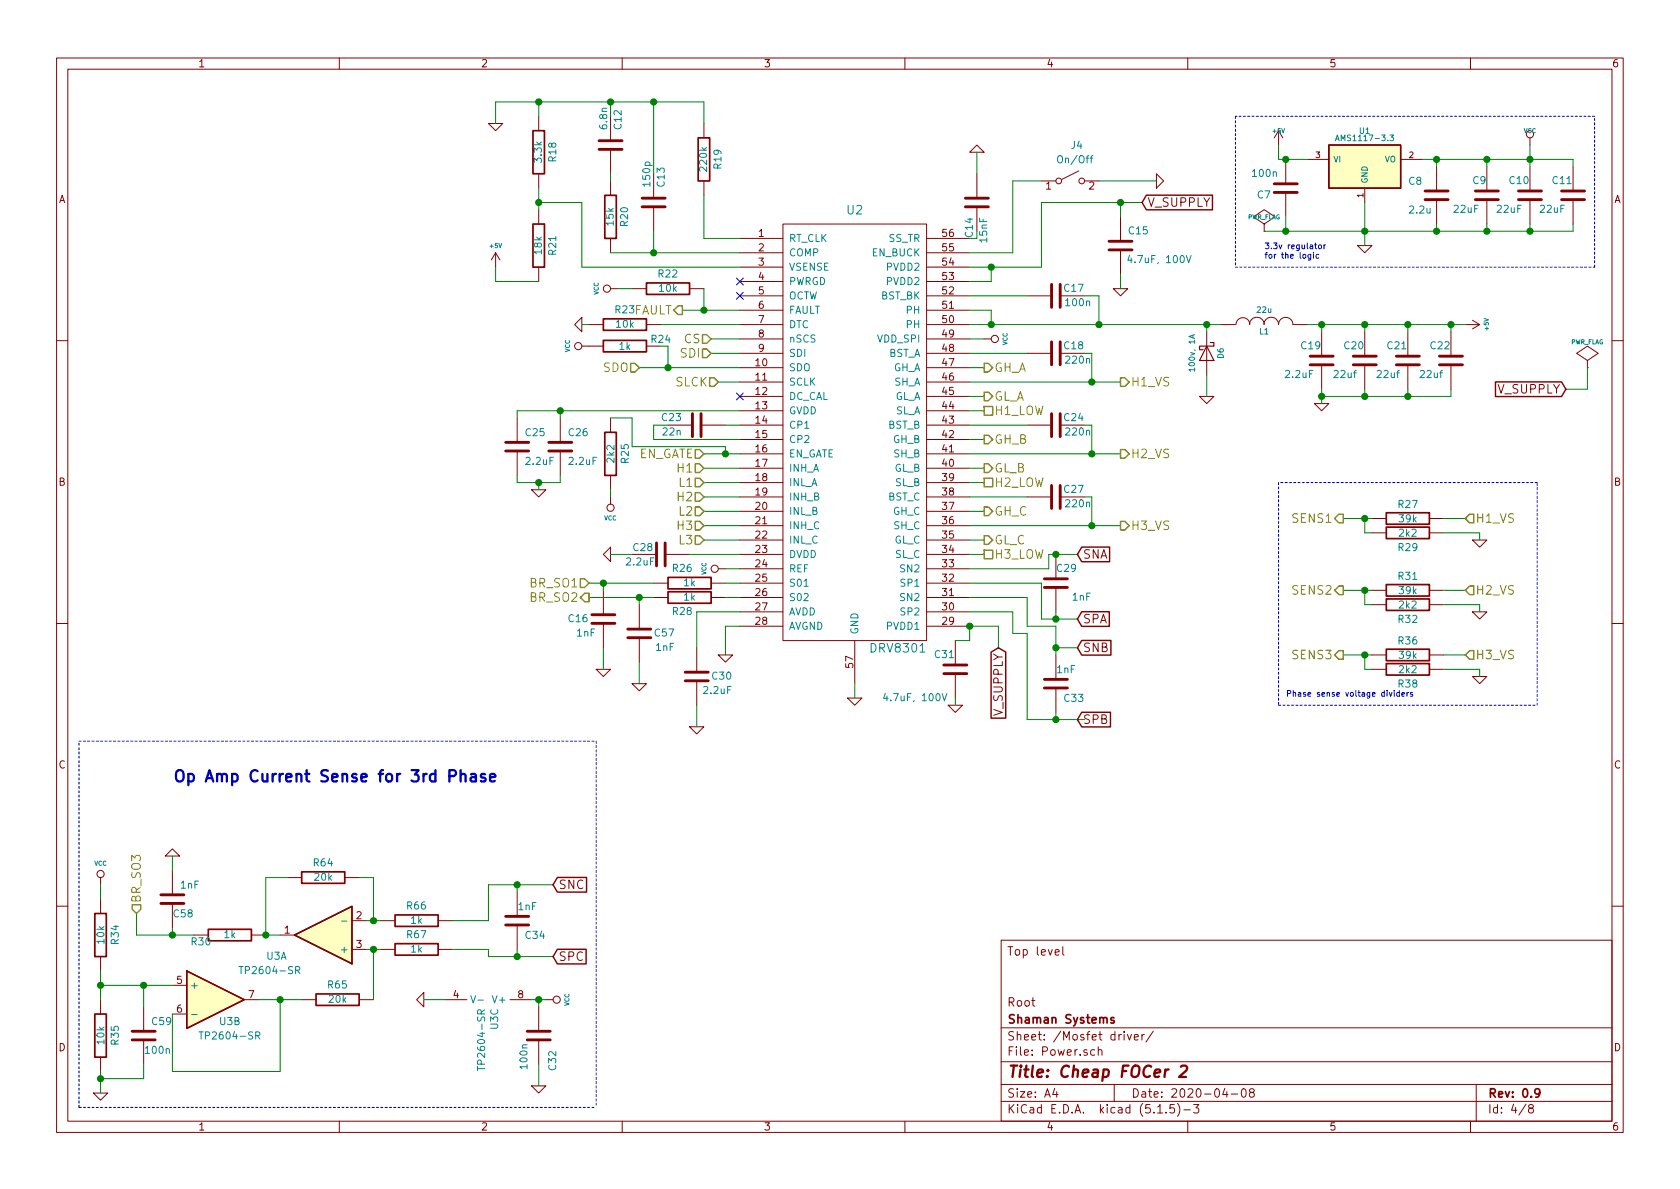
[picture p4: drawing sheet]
<svg xmlns="http://www.w3.org/2000/svg" width="297mm" height="210mm" viewBox="0 0 297 210" stroke-linecap="round" stroke-linejoin="round" font-family="sans-serif">
<g fill="none" stroke="#840000" stroke-width=".18">
<path d="M10 10.3h277v189.9h-277zM12 12.2h273v186.1h-273zM60 10.3v1.9M110 10.3v1.9M160 10.3v1.9M210 10.3v1.9M260 10.3v1.9M86.4 21.8h2.5l-1.3 1.3zM95.2 20.6v2.5M95.2 30.7v2.6M95.2 37.1v2.5M107.9 20.6v4.3"/>
<path d="M107.9 26.4v4.3M107.9 32v2.5M115.6 30.7v4.3M115.6 36.6v4.3M124.5 21.8v2.6M124.5 32v2.5M138.4 39.6h25.4v73.7h-25.4zM171.4 26.9l1.3-1.3 1.3 1.3zM172.7 30.7v4.3M172.7 36.6v4.3M184.1 32h2.6M190.8 30.2l-3.1 1.5"/>
<path d="M191.8 32h2.5M198.1 38.3v4.4M204.5 30.7l1.2 1.3-1.2 1.3zM223.5 39.6l1.9-1.3-1.9-1.2-1.9 1.2 1.9 1.3v1.3M226.1 23.1l-.8 1.3M226.1 23.1v2.5M226.1 23.1l.7 1.3M227.3 28.2v4.3M227.3 34v4.3M231.1 28.2h3.8M241.3 33.3v2.5M247.6 28.2h3.9"/>
<path d="M254 29.5v4.3M254 35.3v4.3M262.9 29.5v4.3M262.9 35.3v4.3M270.5 24.4v1.2M270.5 29.5v4.3M270.5 35.3v4.3M278.1 29.5v4.3M278.1 35.3v4.3M87.6 44.7l-.7 1.3M87.6 44.7v2.5M87.6 44.7l.8 1.3"/>
<path d="M95.2 47.2v2.6M101.6 57.4l1.3-1.3v2.6zM104.1 57.4h2.6M107.9 51h1.3M107.9 42.2v2.5M111.8 51h2.5M114.3 57.4h2.5M121.9 51h2.6M130.8 57.4h7.6M130.8 59.9h7.6M130.8 52.3h7.6M130.8 54.9h7.6"/>
<path d="M130.8 49.8h7.6M130.8 47.2h7.6M130.8 44.7h7.6M130.8 42.2h7.6M163.8 57.4h7.6M163.8 59.9h7.6M163.8 52.3h7.6M163.8 54.9h7.6M163.8 49.8h7.6M163.8 47.2h7.6M163.8 44.7h7.6M163.8 42.2h7.6"/>
<path d="M174 59.9h1.3M181.6 52.3h4.3M187.5 52.3h4.3M196.8 51h2.6l-1.3 1.3zM198.1 44.2v4.3M213.4 58.7v7.6M215.9 57.4h2.5M218.5 57.4a1.22 1.22 0 0 1 1.3-1.2 1.22 1.22 0 0 1 1.2 1.2M220.9 57.4a1.3 1.3 0 0 1 1.3-1.3 1.3 1.3 0 0 1 1.3 1.3M223.5 57.4a1.3 1.3 0 0 1 1.3-1.3 1.3 1.3 0 0 1 1.3 1.3 1.27 1.27 0 0 1 1.2-1.3 1.27 1.27 0 0 1 1.3 1.3M223.5 40.9h.1M228.6 57.4h2.5"/>
<path d="M233.7 58.7v4.3M240 43.4h2.6l-1.3 1.3zM241.3 58.7v4.3M248.9 58.7v4.3M256.5 58.7v4.3M259.1 57.4h2.5M260.3 56.6l1.3 .8M261.6 57.4l-1.3 .8M10 60.2h2M91.4 73.9v4.3M91.4 79.8v4.3M99.1 73.9v4.3"/>
<path d="M99.1 79.8v4.3M102.9 61.2h3.8M107.9 73.9v2.5M114.3 61.2h2.5M118.1 75.2h4.3M124 75.2h4.3M130.8 75.2h7.6M130.8 62.5h7.6M130.8 65h7.6M130.8 67.6h7.6M130.8 70.1h7.6M130.8 72.6h7.6"/>
<path d="M130.8 77.7h7.6M163.8 75.2h7.6M163.8 62.5h7.6M163.8 65h7.6M163.8 67.6h7.6M163.8 70.1h7.6M163.8 72.6h7.6M163.8 77.7h7.6M181.6 75.2h4.3M181.6 62.5h4.3M187.5 75.2h4.3M187.5 62.5h4.3"/>
<path d="M212.1 70.1h2.5l-1.2 1.3zM232.4 71.4h2.5l-1.2 1.2zM233.7 64.5v4.3M241.3 64.5v4.3M248.9 64.5v4.3M256.5 64.5v4.3M280.7 63.7l1.9-1.2-1.9-1.3-1.9 1.3 1.9 1.2v1.3M280.7 65h.1M285 60.2h2M94 86.6h2.5l-1.3 1.3zM106.7 98l1.2-1.2v2.5zM107.9 84.1v2.5"/>
<path d="M107.9 87.9v1.2M111.8 98h4.3M117.6 98h4.3M130.8 87.9h7.6M130.8 80.3h7.6M130.8 82.8h7.6M130.8 85.3h7.6M130.8 90.4h7.6M130.8 93h7.6M130.8 95.5h7.6M130.8 98h7.6M163.8 87.9h7.6"/>
<path d="M163.8 80.3h7.6M163.8 82.8h7.6M163.8 85.3h7.6M163.8 90.4h7.6M163.8 93h7.6M163.8 95.5h7.6M163.8 98h7.6M181.6 87.9h4.3M186.7 98v4.4M187.5 87.9h4.3M242.6 94.2h2.5M242.6 91.7h2.5"/>
<path d="M252.7 94.2h2.6M252.7 91.7h2.6M260.3 95.5h2.6l-1.3 1.3zM10 110.3h2M105.4 118.4h2.5l-1.2 1.2zM106.7 104.4v4.3M106.7 110.2v4.3M113 106.9v4.3M113 112.8v4.3M115.6 105.7h2.5M115.6 103.1h2.5M123.2 114.5v4.4"/>
<path d="M125.7 105.7h2.6M125.7 103.1h2.6M127 115.8h2.5l-1.2 1.3zM127 100.6h1.3M130.8 105.7h7.6M130.8 103.1h7.6M130.8 100.6h7.6M130.8 108.2h7.6M130.8 110.7h7.6M151.1 113.3v7.6M163.8 105.7h7.6M163.8 103.1h7.6"/>
<path d="M163.8 100.6h7.6M163.8 108.2h7.6M163.8 110.7h7.6M168.9 113.3v4.3M168.9 119.1v4.3M186.7 103.9v4.3M186.7 115.8v4.3M242.6 106.9h2.5M242.6 118.4h2.5M242.6 104.4h2.5M242.6 115.8h2.5M252.7 106.9h2.6"/>
<path d="M252.7 118.4h2.6M252.7 104.4h2.6M252.7 115.8h2.6M260.3 108.2h2.6l-1.3 1.3zM260.3 119.6h2.6l-1.3 1.3zM285 110.3h2M111.8 120.9h2.5l-1.3 1.3zM121.9 128.5h2.6l-1.3 1.3zM123.2 120.4v4.3M149.9 123.4h2.5l-1.3 1.3zM167.6 124.7h2.6l-1.3 1.3zM186.7 121.7v4.3"/>
<path d="M17.8 155.2v1.3M17.8 159v2.5M29.2 151.4l1.3-1.3 1.2 1.3zM30.5 153.9v4.3M30.5 159.8v4.3M50.8 155.2h2.5M61 155.2h2.5M91.4 157.7v4.3M10 160.2h2M17.8 169.2v2.5M17.8 176.8v2.5M25.4 178v4.4"/>
<path d="M30.5 174.2h2.5M30.5 179.3h2.5M43.2 176.8h2.5M44.4 165.3h2.6M49.5 165.3h2.6M53.3 176.8h2.6M62.2 167.9h2.6M62.2 162.8h2.6M63.5 176.8h2.5M67.3 167.9h2.5M67.3 162.8h2.5M73.7 176.8l1.2-1.3v2.5z"/>
<path d="M77.5 167.9h2.5M77.5 162.8h2.5M78.7 176.8h3.8M90.2 176.8h3.8M91.4 163.6v4.3M95.2 178v4.4M96.5 176.8h1.3M177 166.3h108v32h-108zM186.6 168.4l.7-.1-.1-.3-.4-.1-.2 .2v.7h.6M187.9 167.4v1.3l.2 .2M285 160.2h2M16.5 193.3h2.5l-1.2 1.3z"/>
<path d="M17.8 186.9v2.6M25.4 183.9v4.3M60 198.3v1.9M94 192h2.5l-1.3 1.3zM95.2 183.9v4.3M110 198.3v1.9M160 198.3v1.9M177 194.8h108M177 191.8h108M177 187.8h108M177 181.8h108M186.5 192.5l-.4 1h1"/>
<path d="M186.8 193v1M193.5 185.7l-.4-.1-.3 .3 .1 .6 .2 .1 .4-.1M194.2 185.7h.1a.37 .37 0 0 1 .5 .1v.8M194.2 185.1v1.5M197 191.8v3M198.8 182.4v.2M198.8 182.9v1M199.3 182.9l.4 1 .4-1M200.6 183.4l.7-.1-.1-.3-.4-.1-.2 .2v.7h.6M201.9 182.9v1M202.3 182.9l-.4 .3M203.9 182.3l-1.3 2"/>
<path d="M204.7 196.8h.8M206.2 196.7v.1M207.6 195.3h-.7l-.1 .7 .2-.1 .5 .1 .2 .2-.1 .5-.2 .1-.6-.1M208.2 195.1a1.71 1.71 0 0 1 0 2.3M209.3 196.3h1.2M210 198.3v1.9M211 195.3h1l-.5 .6 .4 .1v.7l-.2 .1-.7-.1M216.6 192.5l-.4 1h.9M216.9 193v1M217.7 193.5h1.1M219.6 192.7l.4-.2a.94 .94 0 0 1 0 1.5 .82 .82 0 0 1-.4-1.3zM221.2 193.2l-.3-.3 .1-.2 .2-.2 .4 .1 .2 .2-.1 .2-.6 .2a.48 .48 0 0 0-.1 .7l.2 .1 .5-.1a.48 .48 0 0 0-.1-.7h-.1"/>
<path d="M260 198.3v1.9M261 191.8v6.5M269.8 195.2l-1.2 2M270.6 196l-.3-.2v-.2l.3-.3h.2l.3 .3-.1 .2-.6 .2a.48 .48 0 0 0-.1 .7l.3 .1 .4-.1a.48 .48 0 0 0-.2-.7"/>
<circle cx="187.2" cy="32" r=".51"/>
<circle cx="191.3" cy="32" r=".51"/>
<circle cx="270.5" cy="23.7" r=".63"/>
<circle cx="107.3" cy="51" r=".63"/>
<circle cx="175.9" cy="59.9" r=".63"/>
<circle cx="102.2" cy="61.2" r=".63"/>
<circle cx="107.9" cy="89.8" r=".63"/>
<circle cx="126.4" cy="100.6" r=".63"/>
<circle cx="17.8" cy="154.6" r=".63"/>
<circle cx="98.4" cy="176.8" r=".63"/>
</g>
<g fill="none" stroke="#840000" stroke-width=".3">
<path d="M94.2 23.1h2.1v7.6h-2.1zM94.2 39.6h2.1v7.6h-2.1zM106.9 34.5h2.1v7.7h-2.1zM123.4 24.4h2.1v7.6h-2.1zM106.7 56.4h7.6v2h-7.6zM114.3 50h7.6v2.1h-7.6zM106.7 60.2h7.6v2h-7.6zM106.9 76.4h2.1v7.7h-2.1zM245.1 93.2h7.6v2h-7.6zM245.1 90.7h7.6v2h-7.6zM118.1 104.6h7.6v2.1h-7.6zM118.1 102.1h7.6v2h-7.6z"/>
<path d="M245.1 105.9h7.6v2h-7.6zM245.1 117.3h7.6v2.1h-7.6zM245.1 103.4h7.6v2h-7.6zM245.1 114.8h7.6v2h-7.6zM53.3 154.2h7.7v2h-7.7zM16.8 161.5h2v7.7h-2zM16.8 179.3h2v7.6h-2zM36.8 164.3h7.6v2.1h-7.6zM55.9 175.8h7.6v2h-7.6zM69.8 166.9h7.7v2h-7.7zM69.8 161.8h7.7v2h-7.7zM197 180l-.4-.1-.2 .2 .1 .3 .5 .1v.3h-.6"/>
<path d="M272.2 193.2l-.2 .3-.5-.1-.1-.2v-.4l.1-.2 .5-.1 .2 .2a1.19 1.19 0 0 1-.2 1.2l-.5 .1"/>
</g>
<path d="M208.8 188.6l.3-.2h.5l.2 .2 .1 .4-.1 .3-1.3 1.1h1.2" fill="none" stroke="#840000" stroke-width=".41"/>
<g fill="none" stroke="#008484" stroke-width=".18">
<path d="M192.7 28h.5M193.2 27.5l-.3 .2v1.1M236.1 24.9l.3-1 .4 1M236.2 24.6h.5M245.7 23.9h.7l-.4 .4 .4 .1-.1 .4-.1 .1-.5-.1M199.7 45.1l-.3 .9h.8M209.8 45.2l.4 1.3 .4-1.3M210.9 59.3v.5M211.2 59.2l-1 .3 1 .4M142.2 103.7h.7M156.5 122.6l-.3 .9h.8M166.6 122.7l.4 1.2 .4-1.2"/>
<path d="M33.9 179.4h1M42.2 170.9h.8M52.3 171.6l.7-.1v-.5l-.2-.1h-.5v1.3M52.6 171.6l.4 .6M60.4 162.9h.9M83.2 176.1l.5 1.2 .4-1.2M84.5 176.9h1M85.1 179.3l-.1-.7h-.4l-.2 .7h1.3M85.7 178.6l-.6 .4M35.2 182.5h.7M45.2 183.1l.7-.1v-.4l-.2-.1h-.5v1.2M45.5 183.1l.4 .6"/>
<path d="M84.4 188.6v.7"/>
</g>
<g fill="#ffffc2" stroke="#ffffc2" stroke-width=".18">
<path d="M33 171.7l10.2 5.1-10.2 5.1z"/>
<path d="M52.1 165.3l10.1-5v10.1z"/>
<path d="M234.9 25.6h12.7v7.7h-12.7z"/>
</g>
<path d="M202.7 34.5h11.7v2.6h-11.7l-.8-1.3zM234.9 25.6h12.7v7.7h-12.7zM264.4 67.5h11.7l.8 1.3-.8 1.3h-11.7zM191.3 96.7h4.9v2.6h-4.9l-.8-1.3zM175.2 115.3l1.3-.8 1.3 .8v11.7h-2.6zM191.3 113.3h5.1v2.5h-5.1l-.8-1.3zM191.3 108.2h4.8v2.6h-4.8l-.8-1.3zM191.3 126h5v2.5h-5l-.8-1.3zM98.6 155.2h5.1v2.6h-5.1l-.8-1.3zM33 171.7l10.2 5.1-10.2 5.1zM52.1 165.3l10.1-5v10.1zM98.6 167.9h5v2.6h-5l-.8-1.3z" fill="none" stroke="#840000" stroke-width=".25"/>
<g fill="none" stroke="#840000" stroke-width=".51">
<path d="M105.9 26.4h4.1M105.9 24.9h4.1M113.5 35h4.1M113.5 36.6h4.1M170.7 35h4.1M170.7 36.6h4.1M225.3 32.5h4.1M225.3 34h4.1M252 33.8h4M252 35.3h4M260.9 33.8h4M260.9 35.3h4"/>
<path d="M268.5 33.8h4M268.5 35.3h4M276.1 33.8h4.1M276.1 35.3h4.1M185.9 50.3v4.1M187.5 50.3v4.1M196.1 42.7h4.1M196.1 44.2h4.1M89.4 79.8h4.1M89.4 78.2h4.1M97 79.8h4.1M97 78.2h4.1"/>
<path d="M122.4 73.1v4.1M124 73.1v4.1M185.9 60.4v4.1M185.9 73.1v4.1M187.5 60.4v4.1M187.5 73.1v4.1M231.6 63h4.1M231.6 64.5h4.1M239.3 63h4M239.3 64.5h4M246.9 63h4.1M246.9 64.5h4.1"/>
<path d="M254.5 63h4.1M254.5 64.5h4.1M116.1 96v4.1M117.6 96v4.1M185.9 85.8v4.1M187.5 85.8v4.1M104.6 108.7h4.1M104.6 110.2h4.1M111 111.2h4.1M111 112.8h4.1M121.2 118.9h4M166.9 117.6h4"/>
<path d="M166.9 119.1h4M184.7 102.4h4M184.7 103.9h4M121.2 120.4h4M184.7 121.7h4M184.7 120.1h4M28.4 159.8h4.1M28.4 158.2h4.1M89.4 163.6h4.1M89.4 162h4.1M23.4 182.4h4M23.4 183.9h4"/>
<path d="M93.2 182.4h4.1M93.2 183.9h4.1"/>
</g>
<path d="M213.4 61.2l1.2 2.5h-2.5zM214 60.6h.6v.6h-2.5v.6h.6" fill="none" stroke="#840000" stroke-width=".2"/>
<path d="M218.4 20.6v26.6M281.9 20.6h-63.5M218.4 47.2h63.5M281.9 47.2v-26.6M226.1 85.3v39.4M271.8 85.3h-45.7M14 131.1h91.4M105.4 131.1v64.7M226.1 124.7h45.7M271.8 124.7v-39.4M14 195.8h91.4M14 195.8v-64.7" fill="none" stroke="#0000c2" stroke-width=".18" stroke-dasharray=".4 .4"/>
<g fill="none" stroke="#008400" stroke-width=".18">
<path d="M95.2 18v2.6M107.9 18v2.6M115.6 18v12.7M87.6 21.8v-3.8h36.9v3.8M95.2 35.8h7.7v11.4h27.9M95.2 33.3v3.8M107.9 30.7v1.3M124.5 34.5v7.7h6.3M172.7 26.9v3.8M184.1 32h-5v12.7h-7.7M194.3 32h10.2M198.1 35.8v2.5"/>
<path d="M201.9 35.8h-17.8v11.4h-12.7M226.1 25.6v2.6h5M227.3 38.3v2.6M241.3 35.8v7.6M251.5 28.2h26.6v1.3M254 28.2v1.3M254 39.6v1.3M262.9 28.2v1.3M262.9 39.6v1.3M270.5 25.6v3.9M270.5 39.6v1.3M278.1 39.6v1.3h-54.6"/>
<path d="M87.6 47.2v2.6h7.6M102.9 57.4h1.2M107.9 44.7h22.9M109.2 51h2.6M115.6 40.9v3.8M116.8 57.4h14M120.6 54.9h10.2M124.5 51v3.9M125.7 59.9h5.1M171.4 57.4h44.5M171.4 54.9h3.9v2.5M171.4 59.9h2.6"/>
<path d="M171.4 52.3h10.2M171.4 42.2h1.3M175.3 47.2v2.6h-3.9M191.8 52.3h2.5v5.1M198.1 48.5v2.5M213.4 57.4v1.3M231.1 57.4h28M233.7 57.4v1.3M241.3 57.4v1.3M248.9 57.4v1.3M256.5 57.4v1.3M99.1 72.6v1.3"/>
<path d="M107.9 73.9h3.9v5.1h16.5v1.3M113 65h17.8M118.1 75.2h-2.5v2.5h15.2M118.1 61.2v3.8M125.7 62.5h5.1M127 67.6h3.8M128.3 75.2h2.5M130.8 72.6h-39.4v1.3M171.4 70.1h2.6M171.4 67.6h26.7M171.4 75.2h10.2M171.4 77.7h2.6"/>
<path d="M171.4 72.6h2.6M171.4 65h2.6M171.4 62.5h10.2M191.8 75.2h1.2v5.1M191.8 62.5h1.2v5.1M213.4 66.3v3.8M233.7 68.8v2.6M241.3 68.8v1.3M248.9 68.8v1.3M256.5 68.8v1.3h-22.8M280.7 65v3.8h-3.8M91.4 84.1v1.2h7.7v-1.2"/>
<path d="M95.2 85.3v1.3M107.9 86.6v1.3M107.9 98h3.9M121.9 98h8.9M124.5 90.4h6.3M124.5 87.9h6.3M124.5 93h6.3M124.5 85.3h6.3M124.5 80.3h6.3M124.5 82.8h6.3M124.5 95.5h6.3M171.4 98h2.6"/>
<path d="M171.4 90.4h2.6M171.4 87.9h10.2M171.4 93h26.7M171.4 85.3h2.6M171.4 80.3h26.7M171.4 82.8h2.6M171.4 95.5h2.6M190.5 98h-5.1v2.6h-14M191.8 87.9h1.2v5.1M237.5 91.7h5.1M241.3 91.7v2.5h1.3M255.3 94.2h6.3v1.3"/>
<path d="M255.3 91.7h3.8M104.1 105.7h11.5M104.1 103.1h11.5M106.7 103.1v1.3M106.7 114.5v3.9M113 105.7v1.2M113 117.1v3.8M128.3 105.7h2.5M128.3 103.1h2.5M128.3 100.6h2.5M130.8 108.2h-7.6v6.3M130.8 110.7h-2.5v5.1"/>
<path d="M168.9 113.3h2.5v-2.6h5.1v3.8M171.4 105.7h10.2v5h5.1v5.1M171.4 103.1h12.7v6.4h6.4M171.4 108.2h7.7v3.8h2.5v15.2h10.2M186.7 108.2v1.3M186.7 114.5h3.8M237.5 115.8h5.1M237.5 104.4h5.1M241.3 104.4v2.5h1.3M241.3 115.8v2.6h1.3M255.3 115.8h3.8M255.3 106.9h6.3v1.3"/>
<path d="M255.3 118.4h6.3v1.2M255.3 104.4h3.8M123.2 124.7v3.8M151.1 120.9v2.5M168.9 123.4v1.3M186.7 126v1.2M17.8 156.5v2.5M30.5 151.4v2.5M50.8 155.2h-3.8v10.1h2.5M63.5 155.2h2.5v7.6M91.4 156.5v1.2M97.8 156.5h-11.4v6.3h-6.4"/>
<path d="M17.8 171.7v5.1M17.8 174.2h12.7M24.1 161.5v3.8h10.2M25.4 174.2v3.8M30.5 164.1v1.2M45.7 176.8h7.6M49.5 176.8v12.7h-19v-10.2M64.8 162.8h2.5M64.8 167.9h2.5M66 167.9v8.9M74.9 176.8h3.8M80 167.9h6.4v1.3h11.4"/>
<path d="M91.4 167.9v1.3M94 176.8h2.5M95.2 176.8v1.2M17.8 189.5v3.8M25.4 188.2v2.5h-7.6M95.2 188.2v3.8"/>
</g>
<g fill="none" stroke="#848400" stroke-width=".25">
<path d="M119.9 54.1h.7v1.5h-.7l-.8-.7zM124.2 59.2h.8l.7 .7-.7 .8h-.8zM111.5 64.3h.8l.7 .7-.7 .8h-.8zM122.9 79.5h.8l.8 .8-.8 .7h-.8zM124.2 61.7h.8l.7 .8-.7 .7h-.8zM125.5 66.8h.7l.8 .8-.8 .7h-.7zM174 64.3h.8l.7 .7-.7 .8h-.8zM174 69.3h.8l.7 .8-.7 .8h-.8zM174 77h.8l.7 .7-.7 .8h-.8zM174 71.9h1.5v1.5h-1.5zM198.1 66.8h.8l.7 .8-.7 .7h-.8zM198.1 79.5h.8l.7 .8-.7 .7h-.8z"/>
<path d="M122.9 82h.8l.8 .8-.8 .8h-.8zM122.9 84.6h.8l.8 .7-.8 .8h-.8zM122.9 87.1h.8l.8 .8-.8 .7h-.8zM122.9 89.7h.8l.8 .7-.8 .8h-.8zM122.9 92.2h.8l.8 .8-.8 .7h-.8zM122.9 94.7h.8l.8 .8-.8 .8h-.8zM174 94.7h.8l.7 .8-.7 .8h-.8zM174 82h.8l.7 .8-.7 .8h-.8zM174 89.7h.8l.7 .7-.7 .8h-.8zM174 97.3h1.5v1.5h-1.5zM174 84.6h1.5v1.5h-1.5zM198.1 92.2h.8l.7 .8-.7 .7h-.8z"/>
<path d="M236.7 90.9h.8v1.6h-.8l-.7-.8zM259.8 90.9h.8v1.6h-.8l-.7-.8zM102.6 102.4h.8l.7 .7-.7 .8h-.8zM102.6 105.7l.8-.8h.7v1.5h-.7zM236.7 103.6h.8v1.6h-.8l-.7-.8zM236.7 115.1h.8v1.5h-.8l-.7-.8zM259.8 115.1h.8v1.5h-.8l-.7-.8zM259.8 103.6h.8v1.6h-.8l-.7-.8zM23.4 160h1.5v.8l-.8 .7-.7-.7z"/>
</g>
<g fill="none" stroke="#0000c2" stroke-width=".18">
<path d="M231.7 45v.9h-.4M231.7 45h-.2l-.2 .2 .1 .4h.3M232.2 45v.7M232.4 43.3h.4M232.6 43v.8l.2 .2M233.2 43.4l.1-.1 .3 .1v.5h-.4zM233.2 45h-.3l-.2 .2 .1 .4h.4M234.1 43.3v.7M234.4 43.3l-.3 .2M246.5 122.1v.1M246.5 122.4v.7M247.4 122.5l-.3-.1-.2 .3 .1 .4h.4"/>
<path d="M247.4 122.1v1M247.9 122.8l.4-.1v-.2l-.3-.1-.1 .2v.5h.4M248.8 122.4v.7M249.1 122.4l-.3 .3M249.8 122.5l-.3-.1-.1 .2 .4 .2v.3h-.4"/>
</g>
<path d="M81.5 137.1a.5 .5 0 0 1 .8 0v1.1M81.5 136.2v2M83.3 137l.2-.2 .5 .2 .2 1.2M84.2 137.3l-.7 .1a.39 .39 0 0 0-.3 .4 .39 .39 0 0 0 .3 .4l.7-.1M85.8 137l-.2-.2-.5 .2v.4a.74 .74 0 0 1 .8 .4l-.1 .3-.2 .1-.6-.1M86.6 137.5l1-.2-.1-.3-.6-.2-.3 .3 .1 1 .2 .1 .6-.1" fill="none" stroke="#0000c2" stroke-width=".41"/>
<g fill="#008400" stroke="#008400" stroke-width=".25">
<circle cx="254" cy="40.9" r=".51"/>
<circle cx="95.3" cy="85.3" r=".51"/>
<circle cx="186.7" cy="114.5" r=".51"/>
<circle cx="186.7" cy="127.2" r=".51"/>
<circle cx="128.3" cy="80.3" r=".51"/>
<circle cx="241.3" cy="91.7" r=".51"/>
<circle cx="186.7" cy="109.5" r=".51"/>
<circle cx="186.7" cy="98" r=".51"/>
<circle cx="241.3" cy="115.8" r=".51"/>
<circle cx="270.5" cy="28.2" r=".51"/>
<circle cx="262.9" cy="40.9" r=".51"/>
<circle cx="262.9" cy="28.2" r=".51"/>
<circle cx="91.4" cy="156.5" r=".51"/>
<circle cx="241.3" cy="70.1" r=".51"/>
<circle cx="248.9" cy="57.4" r=".51"/>
<circle cx="241.3" cy="57.4" r=".51"/>
<circle cx="193" cy="80.3" r=".51"/>
<circle cx="233.7" cy="70.1" r=".51"/>
<circle cx="175.3" cy="57.4" r=".51"/>
<circle cx="193" cy="93" r=".51"/>
<circle cx="194.3" cy="57.4" r=".51"/>
<circle cx="193" cy="67.6" r=".51"/>
<circle cx="175.3" cy="47.2" r=".51"/>
<circle cx="213.4" cy="57.4" r=".51"/>
<circle cx="171.5" cy="110.7" r=".51"/>
<circle cx="233.7" cy="57.4" r=".51"/>
<circle cx="241.3" cy="104.4" r=".51"/>
<circle cx="124.5" cy="54.9" r=".51"/>
<circle cx="227.3" cy="28.2" r=".51"/>
<circle cx="106.7" cy="103.1" r=".51"/>
<circle cx="95.3" cy="176.8" r=".51"/>
<circle cx="113" cy="105.7" r=".51"/>
<circle cx="227.3" cy="40.9" r=".51"/>
<circle cx="115.6" cy="44.7" r=".51"/>
<circle cx="95.3" cy="18" r=".51"/>
<circle cx="49.5" cy="176.8" r=".51"/>
<circle cx="108" cy="18" r=".51"/>
<circle cx="66" cy="167.9" r=".51"/>
<circle cx="115.6" cy="18" r=".51"/>
<circle cx="66" cy="162.8" r=".51"/>
<circle cx="95.3" cy="35.8" r=".51"/>
<circle cx="198.1" cy="35.8" r=".51"/>
<circle cx="17.8" cy="174.2" r=".51"/>
<circle cx="248.9" cy="70.1" r=".51"/>
<circle cx="30.5" cy="165.3" r=".51"/>
<circle cx="256.5" cy="57.4" r=".51"/>
<circle cx="118.1" cy="65" r=".51"/>
<circle cx="25.4" cy="174.2" r=".51"/>
<circle cx="270.5" cy="40.9" r=".51"/>
<circle cx="99.1" cy="72.6" r=".51"/>
<circle cx="17.8" cy="190.7" r=".51"/>
<circle cx="91.4" cy="169.2" r=".51"/>
<circle cx="47" cy="165.3" r=".51"/>
<circle cx="254" cy="28.2" r=".51"/>
<circle cx="241.3" cy="40.9" r=".51"/>
</g>
<path d="M130.2 51.7l1.2 1.2M130.2 49.2l1.2 1.2M131.4 51.7l-1.2 1.2M131.4 49.2l-1.2 1.2M130.2 69.5l1.2 1.2M131.4 69.5l-1.2 1.2" fill="none" stroke="#000084" stroke-width=".18"/>
<text font-size="2.8" fill="#0000c2" x="30.5" y="138.3">Op Amp Current Sense for 3rd Phase</text>
<text font-size="2.8" fill="#840000" x="178" y="190.5">Title: Cheap FOCer 2</text>
<g font-size="2.1" fill="#008484">
<text x="149.8" y="37.9">U2</text>
<text x="154.2" y="115.4">DRV8301</text>
</g>
<g font-size="2.1" fill="#840000">
<text x="202.8" y="36.6">V_SUPPLY</text>
<text x="264.8" y="69.6">V_SUPPLY</text>
<text x="191.4" y="98.8">SNA</text>
<text x="191.4" y="110.2">SPA</text>
<text x="191.4" y="115.3">SNB</text>
<text x="177.3" y="126.6" transform="rotate(-90 177.3 126.6)">V_SUPPLY</text>
<text x="191.4" y="128">SPB</text>
<text x="98.7" y="157.2">SNC</text>
<text x="98.7" y="169.9">SPC</text>
<text x="178" y="169">Top level</text>
<text x="178" y="178">Root</text>
<text x="178" y="184">Sheet: /Mosfet driver/</text>
<text x="178" y="181">Shaman Systems</text>
<text x="178" y="186.7">File: Power.sch</text>
<text x="178" y="196.9">KiCad E.D.A. kicad (5.1.5)-3</text>
<text x="178" y="194.1">Size: A4</text>
<text x="200" y="194.1">Date: 2020-04-08</text>
<text x="263" y="194.1">Rev: 0.9</text>
<text x="263" y="196.9">Id: 4/8</text>
</g>
<g font-size="2.1" fill="#848400">
<text x="111.9" y="55.6">FAULT</text>
<text x="106.7" y="65.8">SDO</text>
<text x="120.4" y="63.2">SDI</text>
<text x="121" y="60.7">CS</text>
<text x="175.8" y="65.8">GH_A</text>
<text x="119.5" y="68.3">SLCK</text>
<text x="175.8" y="70.9">GL_A</text>
<text x="199.9" y="68.3">H1_VS</text>
<text x="175.8" y="73.4">H1_LOW</text>
<text x="112.6" y="81">EN_GATE</text>
<text x="120" y="83.6">H1</text>
<text x="175.8" y="83.6">GL_B</text>
<text x="175.8" y="78.5">GH_B</text>
<text x="199.9" y="81">H2_VS</text>
<text x="120" y="88.6">H2</text>
<text x="120.2" y="86.1">L1</text>
<text x="175.8" y="86.1">H2_LOW</text>
<text x="120" y="93.7">H3</text>
<text x="120.2" y="91.2">L2</text>
<text x="175.8" y="91.2">GH_C</text>
<text x="199.9" y="93.7">H3_VS</text>
<text x="228.8" y="92.5">SENS1</text>
<text x="260.9" y="92.5">H1_VS</text>
<text x="120.2" y="96.3">L3</text>
<text x="175.8" y="96.3">GL_C</text>
<text x="175.8" y="98.8">H3_LOW</text>
<text x="93.9" y="103.9">BR_SO1</text>
<text x="93.9" y="106.4">BR_SO2</text>
<text x="228.8" y="105.2">SENS2</text>
<text x="260.9" y="105.2">H2_VS</text>
<text x="228.8" y="116.6">SENS3</text>
<text x="260.9" y="116.6">H3_VS</text>
<text x="24.9" y="159.8" transform="rotate(-90 24.9 159.8)">BR_SO3</text>
</g>
<g font-size="1.8" fill="#840000">
<text x="35" y="11.9">1</text>
<text x="85" y="11.9">2</text>
<text x="135" y="11.9">3</text>
<text x="185" y="11.9">4</text>
<text x="235" y="11.9">5</text>
<text x="285" y="11.9">6</text>
<text x="10.4" y="35.9">A</text>
<text x="184.9" y="33.5">1</text>
<text x="192.6" y="33.5">2</text>
<text x="285.4" y="35.9">A</text>
<text x="134.1" y="41.9">1</text>
<text x="166.7" y="41.9">56</text>
<text x="134.1" y="44.4">2</text>
<text x="134.1" y="47">3</text>
<text x="166.7" y="47">54</text>
<text x="166.7" y="44.4">55</text>
<text x="134.1" y="49.5">4</text>
<text x="134.1" y="52.1">5</text>
<text x="166.7" y="52.1">52</text>
<text x="166.7" y="49.5">53</text>
<text x="134.1" y="54.6">6</text>
<text x="134.1" y="57.1">7</text>
<text x="134.1" y="59.7">8</text>
<text x="166.7" y="57.1">50</text>
<text x="166.7" y="54.6">51</text>
<text x="166.7" y="59.7">49</text>
<text x="133.7" y="64.8">10</text>
<text x="134.1" y="62.2">9</text>
<text x="166.7" y="64.8">47</text>
<text x="166.7" y="62.2">48</text>
<text x="133.7" y="67.3">11</text>
<text x="133.7" y="69.8">12</text>
<text x="166.7" y="69.8">45</text>
<text x="166.7" y="67.3">46</text>
<text x="133.7" y="72.4">13</text>
<text x="133.7" y="74.9">14</text>
<text x="133.7" y="77.5">15</text>
<text x="166.7" y="74.9">43</text>
<text x="166.7" y="77.5">42</text>
<text x="166.7" y="72.4">44</text>
<text x="133.7" y="80">16</text>
<text x="133.7" y="82.5">17</text>
<text x="166.7" y="82.5">40</text>
<text x="166.7" y="80">41</text>
<text x="10.4" y="85.9">B</text>
<text x="133.7" y="85.1">18</text>
<text x="133.7" y="87.6">19</text>
<text x="166.7" y="87.6">38</text>
<text x="166.7" y="85.1">39</text>
<text x="285.4" y="85.9">B</text>
<text x="133.7" y="90.2">20</text>
<text x="133.7" y="92.7">21</text>
<text x="133.7" y="95.2">22</text>
<text x="166.7" y="95.2">35</text>
<text x="166.7" y="92.7">36</text>
<text x="166.7" y="90.2">37</text>
<text x="133.7" y="97.8">23</text>
<text x="133.7" y="100.3">24</text>
<text x="166.7" y="100.3">33</text>
<text x="166.7" y="97.8">34</text>
<text x="133.7" y="102.9">25</text>
<text x="133.7" y="105.4">26</text>
<text x="133.7" y="107.9">27</text>
<text x="166.7" y="107.9">30</text>
<text x="166.7" y="105.4">31</text>
<text x="166.7" y="102.9">32</text>
<text x="133.7" y="110.5">28</text>
<text x="166.7" y="110.5">29</text>
<text x="150.9" y="118.1" transform="rotate(-90 150.9 118.1)">57</text>
<text x="10.4" y="135.9">C</text>
<text x="285.4" y="135.9">C</text>
<text x="50.3" y="165.1">1</text>
<text x="63" y="162.6">2</text>
<text x="63" y="167.6">3</text>
<text x="31.3" y="174">5</text>
<text x="31.3" y="179.1">6</text>
<text x="44" y="176.5">7</text>
<text x="80.2" y="176.5">4</text>
<text x="91.6" y="176.5">8</text>
<text x="10.4" y="185.9">D</text>
<text x="285.4" y="185.9">D</text>
<text x="35" y="199.9">1</text>
<text x="85" y="199.9">2</text>
<text x="135" y="199.9">3</text>
<text x="185" y="199.9">4</text>
<text x="235" y="199.9">5</text>
<text x="285" y="199.9">6</text>
</g>
<g font-size="1.8" fill="#008484">
<text x="107.4" y="22.7" transform="rotate(-90 107.4 22.7)">6.8n</text>
<text x="109.9" y="22.8" transform="rotate(-90 109.9 22.8)">C12</text>
<text x="95.8" y="28.6" transform="rotate(-90 95.8 28.6)">3.3k</text>
<text x="98.3" y="28.5" transform="rotate(-90 98.3 28.5)">R18</text>
<text x="127.6" y="29.8" transform="rotate(-90 127.6 29.8)">R19</text>
<text x="187.3" y="28.9">On/Off</text>
<text x="189.4" y="26.3">J4</text>
<text x="115" y="32.8" transform="rotate(-90 115 32.8)">150p</text>
<text x="117.5" y="33" transform="rotate(-90 117.5 33)">C13</text>
<text x="125" y="30.1" transform="rotate(-90 125 30.1)">220k</text>
<text x="221.6" y="31.3">100n</text>
<text x="222.4" y="35.1">C7</text>
<text x="249.1" y="32.7">C8</text>
<text x="260.5" y="32.6">C9</text>
<text x="267" y="32.6">C10</text>
<text x="274.6" y="32.6">C11</text>
<text x="108.5" y="39.8" transform="rotate(-90 108.5 39.8)">15k</text>
<text x="111" y="40" transform="rotate(-90 111 40)">R20</text>
<text x="172" y="41.9" transform="rotate(-90 172 41.9)">C14</text>
<text x="199.6" y="41.4">C15</text>
<text x="249.3" y="37.8">2.2u</text>
<text x="257.1" y="37.6">22uF</text>
<text x="264.8" y="37.6">22uF</text>
<text x="272.4" y="37.6">22uF</text>
<text x="95.8" y="44.9" transform="rotate(-90 95.8 44.9)">18k</text>
<text x="98.3" y="45.1" transform="rotate(-90 98.3 45.1)">R21</text>
<text x="139.4" y="42.8">RT_CLK</text>
<text x="139.4" y="45.3">COMP</text>
<text x="139.4" y="47.9">VSENSE</text>
<text x="154.3" y="45.3">EN_BUCK</text>
<text x="156.9" y="47.9">PVDD2</text>
<text x="157.1" y="42.8">SS_TR</text>
<text x="200.1" y="46.5">4.7uF, 100V</text>
<text x="116.5" y="49.1">R22</text>
<text x="116.6" y="51.6">10k</text>
<text x="139.4" y="50.4">PWRGD</text>
<text x="139.4" y="53">OCTW</text>
<text x="155.7" y="53">BST_BK</text>
<text x="156.9" y="50.4">PVDD2</text>
<text x="188.2" y="51.6">C17</text>
<text x="108.8" y="55.4">R23</text>
<text x="109" y="58">10k</text>
<text x="139.4" y="55.5">FAULT</text>
<text x="139.4" y="58">DTC</text>
<text x="160.4" y="58">PH</text>
<text x="160.4" y="55.5">PH</text>
<text x="188.6" y="54.1">100n</text>
<text x="109.5" y="61.9">1k</text>
<text x="139.4" y="65.7">SDO</text>
<text x="139.4" y="60.6">nSCS</text>
<text x="139.4" y="63.1">SDI</text>
<text x="155.2" y="60.6">VDD_SPI</text>
<text x="157" y="63.1">BST_A</text>
<text x="157.9" y="65.7">GH_A</text>
<text x="188.2" y="61.8">C18</text>
<text x="188.6" y="64.3">220n</text>
<text x="230.1" y="61.8">C19</text>
<text x="237.7" y="61.8">C20</text>
<text x="245.4" y="61.8">C21</text>
<text x="253" y="61.8">C22</text>
<text x="139.4" y="68.2">SCLK</text>
<text x="139.4" y="70.7">DC_CAL</text>
<text x="158.1" y="70.7">GL_A</text>
<text x="158.1" y="68.2">SH_A</text>
<text x="227.4" y="66.8">2.2uF</text>
<text x="236" y="66.8">22uf</text>
<text x="243.6" y="66.8">22uf</text>
<text x="251.2" y="66.8">22uf</text>
<text x="93" y="77.1">C25</text>
<text x="100.6" y="77.1">C26</text>
<text x="117.1" y="74.5">C23</text>
<text x="117.3" y="77">22n</text>
<text x="139.4" y="73.3">GVDD</text>
<text x="139.4" y="75.8">CP1</text>
<text x="157" y="75.8">BST_B</text>
<text x="158.3" y="73.3">SL_A</text>
<text x="188.2" y="74.5">C24</text>
<text x="188.6" y="77">220n</text>
<text x="93.1" y="82.2">2.2uF</text>
<text x="100.7" y="82.2">2.2uF</text>
<text x="108.6" y="81.7" transform="rotate(-90 108.6 81.7)">2k2</text>
<text x="111.2" y="81.9" transform="rotate(-90 111.2 81.9)">R25</text>
<text x="139.4" y="78.4">CP2</text>
<text x="139.4" y="80.9">EN_GATE</text>
<text x="139.4" y="83.4">INH_A</text>
<text x="157.9" y="78.4">GH_B</text>
<text x="158.1" y="83.4">GL_B</text>
<text x="158.1" y="80.9">SH_B</text>
<text x="139.4" y="86">INL_A</text>
<text x="139.4" y="88.5">INH_B</text>
<text x="157" y="88.5">BST_C</text>
<text x="158.3" y="86">SL_B</text>
<text x="188.2" y="87.2">C27</text>
<text x="188.6" y="89.7">220n</text>
<text x="247.3" y="89.8">R27</text>
<text x="139.4" y="91.1">INL_B</text>
<text x="139.4" y="93.6">INH_C</text>
<text x="157.9" y="91.1">GH_C</text>
<text x="158.1" y="93.6">SH_C</text>
<text x="247.4" y="94.9">2k2</text>
<text x="247.4" y="92.4">39k</text>
<text x="110.9" y="100">2.2uF</text>
<text x="112" y="97.5">C28</text>
<text x="119" y="101.1">R26</text>
<text x="139.4" y="96.1">INL_C</text>
<text x="139.4" y="98.7">DVDD</text>
<text x="139.4" y="101.2">REF</text>
<text x="158.1" y="96.1">GL_C</text>
<text x="158.3" y="98.7">SL_C</text>
<text x="159.4" y="101.2">SN2</text>
<text x="186.9" y="101.1">C29</text>
<text x="247.3" y="97.5">R29</text>
<text x="121" y="106.2">1k</text>
<text x="121" y="103.7">1k</text>
<text x="139.4" y="103.8">S01</text>
<text x="139.4" y="106.3">S02</text>
<text x="159.4" y="106.3">SN2</text>
<text x="159.5" y="103.8">SP1</text>
<text x="189.7" y="106.2">1nF</text>
<text x="247.3" y="102.5">R31</text>
<text x="247.4" y="107.6">2k2</text>
<text x="247.4" y="105.1">39k</text>
<text x="100.6" y="110">C16</text>
<text x="102" y="112.6">1nF</text>
<text x="115.8" y="112.6">C57</text>
<text x="119" y="108.8">R28</text>
<text x="139.4" y="108.8">AVDD</text>
<text x="139.4" y="111.4">AVGND</text>
<text x="151.8" y="112.3" transform="rotate(-90 151.8 112.3)">GND</text>
<text x="156.9" y="111.4">PVDD1</text>
<text x="159.5" y="108.8">SP2</text>
<text x="247.3" y="110.2">R32</text>
<text x="247.3" y="114">R36</text>
<text x="116" y="115.1">1nF</text>
<text x="165.4" y="116.4">C31</text>
<text x="186.9" y="119">1nF</text>
<text x="247.4" y="119">2k2</text>
<text x="247.4" y="116.5">39k</text>
<text x="124.5" y="122.7">2.2uF</text>
<text x="126" y="120.2">C30</text>
<text x="156.9" y="124">4.7uF, 100V</text>
<text x="188.2" y="124.1">C33</text>
<text x="247.3" y="121.6">R38</text>
<text x="55.5" y="153.2">R64</text>
<text x="55.7" y="155.7">20k</text>
<text x="32" y="157.1">1nF</text>
<text x="72" y="160.8">R66</text>
<text x="91.7" y="161">1nF</text>
<text x="18.5" y="166.8" transform="rotate(-90 18.5 166.8)">10k</text>
<text x="21" y="166.9" transform="rotate(-90 21 166.9)">R34</text>
<text x="30.8" y="162.2">C58</text>
<text x="33.9" y="167.2">R30</text>
<text x="39.7" y="165.9">1k</text>
<text x="72" y="165.9">R67</text>
<text x="72.7" y="163.4">1k</text>
<text x="93" y="166">C34</text>
<text x="43.1" y="172.3">TP2604-SR</text>
<text x="47.1" y="169.7">U3A</text>
<text x="60.7" y="168.5">+</text>
<text x="72.7" y="168.4">1k</text>
<text x="33.5" y="174.9">+</text>
<text x="58" y="174.8">R65</text>
<text x="58.2" y="177.3">20k</text>
<text x="87.5" y="177.4">V+</text>
<text x="18.5" y="184.6" transform="rotate(-90 18.5 184.6)">10k</text>
<text x="21" y="184.7" transform="rotate(-90 21 184.7)">R35</text>
<text x="26.9" y="181.3">C59</text>
<text x="36" y="183.8">TP2604-SR</text>
<text x="38.9" y="181.3">U3B</text>
<text x="88.1" y="182" transform="rotate(-90 88.1 182)">U3C</text>
<text x="25.9" y="186.4">100n</text>
<text x="85.8" y="188.5" transform="rotate(-90 85.8 188.5)">TP2604-SR</text>
<text x="93.3" y="188.9" transform="rotate(-90 93.3 188.9)">100n</text>
<text x="98.3" y="189.2" transform="rotate(-90 98.3 189.2)">C32</text>
</g>
<g font-size="1.8" fill="#008400">
<text x="174.5" y="42.8" transform="rotate(-90 174.5 42.8)">15nF</text>
<text x="115.2" y="60.6">R24</text>
</g>
<g font-size="1.4" fill="#008484">
<text x="240.4" y="23.7">U1</text>
<text x="235.7" y="28.7">VI</text>
<text x="236.9" y="24.9">AMS1117-3.3</text>
<text x="244.8" y="28.7">VO</text>
<text x="241.8" y="32.5" transform="rotate(-90 241.8 32.5)">GND</text>
<text x="222.3" y="55.3">22u</text>
<text x="222.7" y="59.1">L1</text>
<text x="211.3" y="65.3" transform="rotate(-90 211.3 65.3)">100v, 1A</text>
<text x="216.4" y="63.4" transform="rotate(-90 216.4 63.4)">D6</text>
</g>
<g font-size="1.4" fill="#840000">
<text x="232.7" y="27.9">3</text>
<text x="249.2" y="27.9">2</text>
<text x="241" y="34.9" transform="rotate(-90 241 34.9)">1</text>
</g>
<g font-size="1.4" fill="#0000c2">
<text x="223.5" y="44">3.3v regulator</text>
<text x="223.5" y="45.7">for the logic</text>
<text x="227.3" y="123.2">Phase sense voltage dividers</text>
</g>
<g font-size="1.1" fill="#008484">
<text x="225.1" y="23.5">+5V</text>
<text x="269.4" y="23.5">VCC</text>
<text x="220.5" y="38.8">PWR_FLAG</text>
<text x="86.7" y="43.9">+5V</text>
<text x="105.8" y="52.1" transform="rotate(-90 105.8 52.1)">VCC</text>
<text x="263.2" y="58.4" transform="rotate(-90 263.2 58.4)">+5V</text>
<text x="100.8" y="62.3" transform="rotate(-90 100.8 62.3)">VCC</text>
<text x="178.1" y="61.1" transform="rotate(-90 178.1 61.1)">VCC</text>
<text x="277.7" y="60.9">PWR_FLAG</text>
<text x="106.8" y="92">VCC</text>
<text x="124.9" y="101.7" transform="rotate(-90 124.9 101.7)">VCC</text>
<text x="16.7" y="153.1">VCC</text>
<text x="100.7" y="177.9" transform="rotate(-90 100.7 177.9)">VCC</text>
</g>
</svg>
